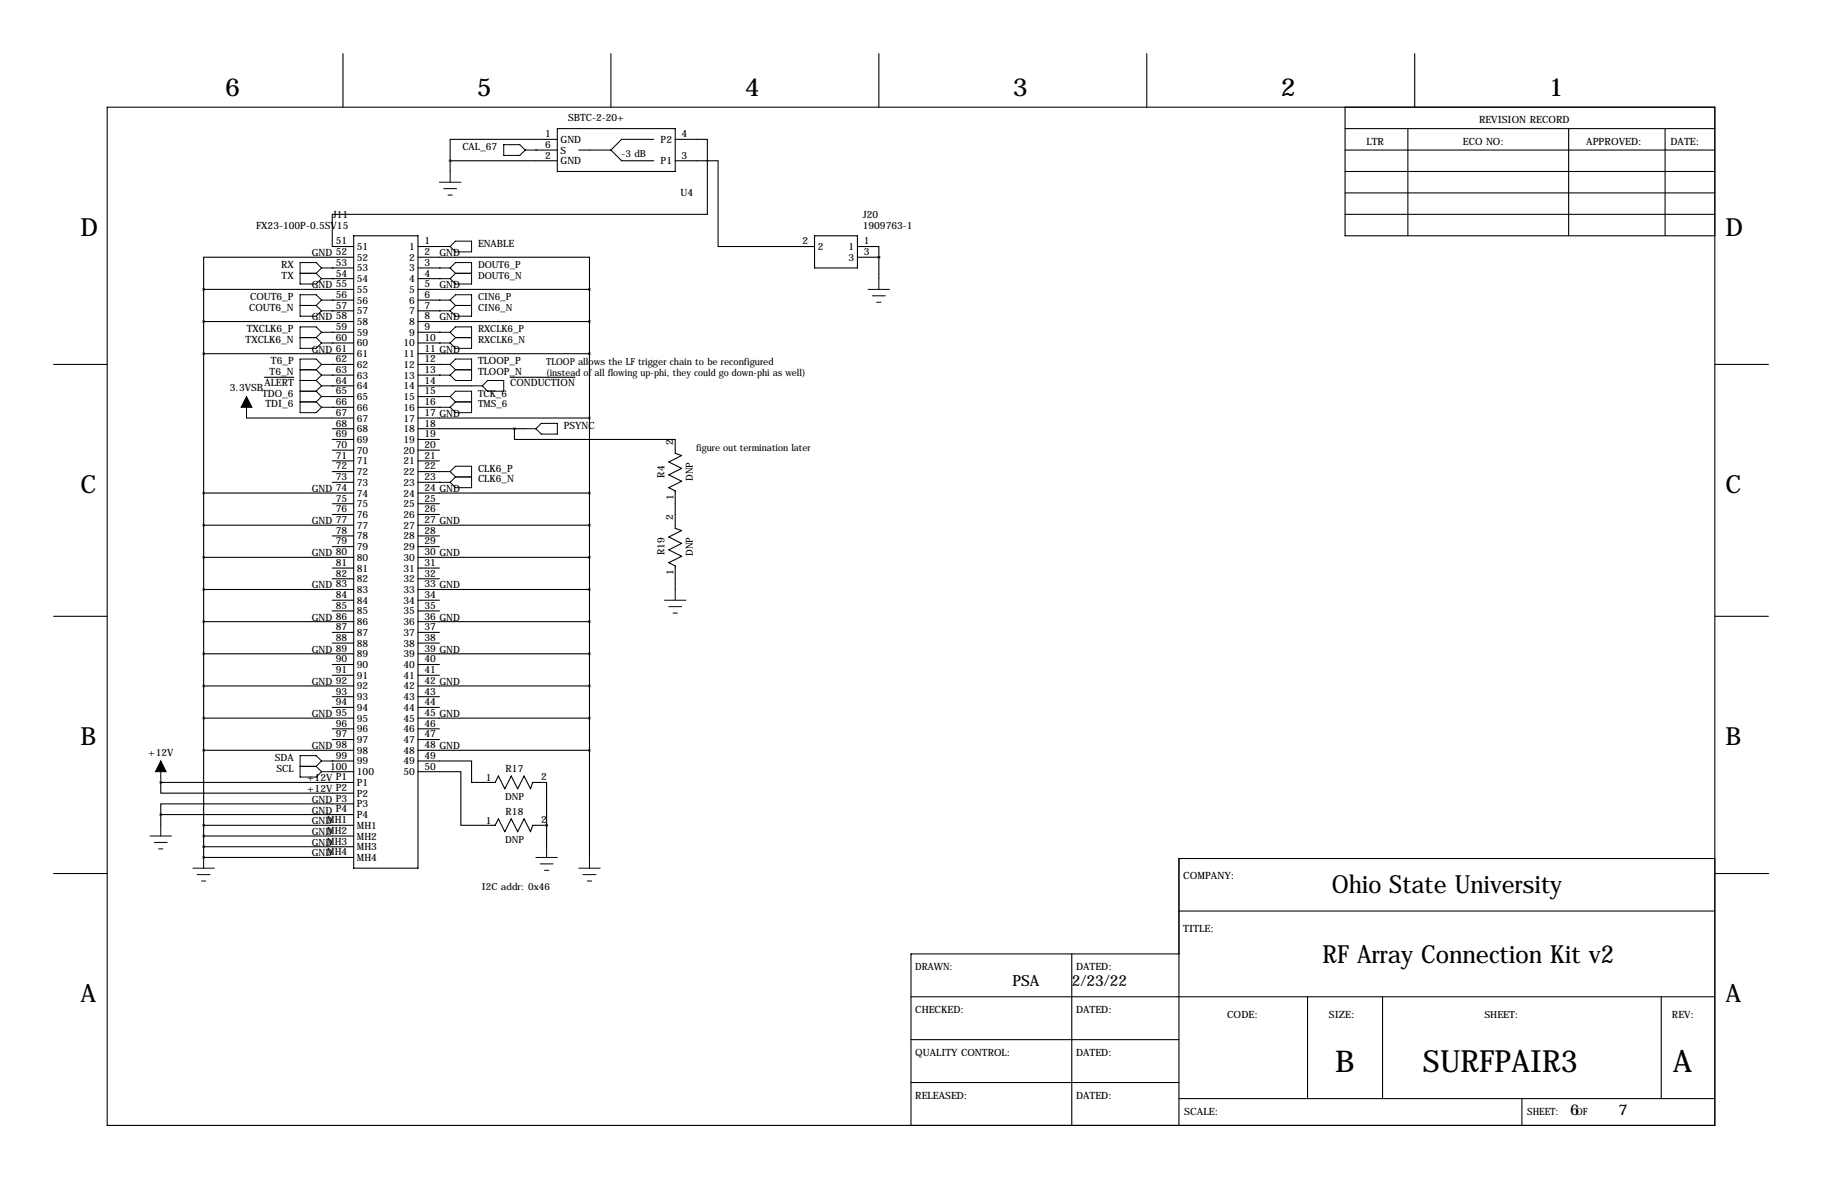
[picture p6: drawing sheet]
<svg xmlns="http://www.w3.org/2000/svg" width="432mm" height="279mm" viewBox="0 0 432 279" stroke-linecap="round" stroke-linejoin="round" font-family="sans-serif">
<g fill="none" stroke="#000" stroke-width=".25">
<path d="M81.3 12.7v12.7M144.8 12.7v12.7M208.3 12.7v12.7M271.8 12.7v12.7M335.3 12.7v12.7M25.4 25.4h381v241.3h-381zM106.7 38.1h25.4M106.7 38.1v2.5M127 35.6h.1M127 35.6h5.1M132.1 33h-25.4v5.1M132.1 30.5h27.9v10.1h-27.9z"/>
<path d="M137.2 35.6h7.6M144.8 35.6l2.5 2.5h7.6M154.9 33h-7.6l-2.5 2.6M160 33h7.6v17.8h-88.9v7.6h5.1M160 38.1h10.2v20.3h22.8M318.8 30.5h87.6M318.8 35.6h87.6M318.8 25.4v30.5h87.6M333.7 30.5v25.4M371.8 30.5v25.4M394.6 30.5v25.4M83.8 55.9h15.3v149.8h-15.3z"/>
<path d="M99.1 58.4h5M104.1 58.4h.1M193 55.9h10.2v7.6h-10.2zM203.2 58.4h5.1v7.6M318.8 45.7h87.6M318.8 50.8h87.6M318.8 40.6h87.6M48.3 68.6h35.5M48.3 76.2h35.5M48.3 68.6v134.6M78.7 63.5h.1M78.7 66h.1"/>
<path d="M78.7 78.7h.1M78.7 71.1h.1M78.7 73.7h.1M78.7 63.5h5.1M78.7 66h5.1M78.7 71.1h5.1M78.7 73.7h5.1M78.7 78.7h5.1M83.8 61h-35.5v7.6M99.1 61h40.6v7.6M99.1 63.5h5M99.1 66h5"/>
<path d="M99.1 68.6h40.6M99.1 71.1h5M99.1 73.7h5M99.1 76.2h40.6M99.1 78.7h5M104.1 78.7h.1M104.1 73.7h.1M104.1 71.1h.1M104.1 66h.1M104.1 63.5h.1M139.7 68.6v134.6M203.2 61h5.1"/>
<path d="M208.3 61h.1M12.7 86.4h12.7M48.3 83.8h35.5M58.4 99.1h25.4M62.7 89.4h6.9M78.7 81.3h.1M78.7 86.4h.1M78.7 88.9h.1M78.7 91.4h.1M78.7 96.5h.1M78.7 94h.1M78.7 86.4h5.1"/>
<path d="M78.7 81.3h5.1M78.7 88.9h5.1M78.7 91.4h5.1M78.7 94h5.1M78.7 96.5h5.1M99.1 86.4h5M99.1 81.3h5M99.1 83.8h40.6M99.1 88.9h5M99.1 91.4h12.7M99.1 94h5M99.1 96.5h5"/>
<path d="M99.1 99.1h40.6M104.1 81.3h.1M104.1 94h.1M104.1 96.5h.1M104.1 86.4h.1M104.1 88.9h.1M120.9 89.4h15.4M406.4 86.4h12.7M48.3 116.8h35.5M78.7 101.6h5.1M78.7 104.1h5.1M78.7 106.7h5.1"/>
<path d="M78.7 109.2h5.1M78.7 111.8h5.1M78.7 114.3h5.1M78.7 119.4h5.1M99.1 101.6h25.4M99.1 104.1h5M99.1 106.7h5M99.1 109.2h5M99.1 111.8h5M99.1 114.3h5M99.1 116.8h40.6M99.1 119.4h5"/>
<path d="M104.1 111.8h.1M104.1 114.3h.1M121.9 101.6v2.5h38.1v3.3l1.5 .5-3 1.6 3 1.5-3 1.5 3 1.5-3 1.6 1.5 .7v8.9l1.5 .5-3 1.6 3 1.5-3 1.5 3 1.5-3 1.5 1.5 .8v5.6M48.3 124.5h35.5M48.3 132.1h35.5M48.3 139.7h35.5M78.7 121.9h5.1M78.7 127h5.1M78.7 129.5h5.1M78.7 134.6h5.1M78.7 137.2h5.1M99.1 121.9h5"/>
<path d="M99.1 124.5h40.6M99.1 127h5M99.1 129.5h5M99.1 132.1h40.6M99.1 134.6h5M99.1 137.2h5M99.1 139.7h40.6M12.7 146h12.7M48.3 147.3h35.5M48.3 154.9h35.5M78.7 142.2h5.1M78.7 144.8h5.1"/>
<path d="M78.7 149.9h5.1M78.7 152.4h5.1M78.7 157.5h5.1M99.1 142.2h5M99.1 144.8h5M99.1 147.3h40.6M99.1 149.9h5M99.1 152.4h5M99.1 154.9h40.6M99.1 157.5h5M406.4 146h12.7M48.3 162.6h35.5"/>
<path d="M48.3 170.2h35.5M48.3 177.8h35.5M78.7 160h5.1M78.7 165.1h5.1M78.7 167.6h5.1M78.7 172.7h5.1M78.7 175.3h5.1M99.1 160h5M99.1 162.6h40.6M99.1 165.1h5M99.1 167.6h5M99.1 170.2h40.6"/>
<path d="M99.1 172.7h5M99.1 175.3h5M99.1 177.8h40.6M38.1 185.4v2.6h45.7M38.1 185.4h.1M38.1 185.4h45.7M38.1 193h45.7M38.1 193v2.6M48.3 195.6h35.5M48.3 198.1h35.5M78.7 180.3h.1M78.7 182.9h.1"/>
<path d="M78.7 180.3h5.1M78.7 182.9h5.1M83.8 190.5h-45.7v2.5M99.1 180.3h12.7v5.1h5.5l.8-1.5 1.5 3 1.6-3 1.5 3 1.5-3 1.5 3 .5-1.5h3.3v15.3M99.1 182.9h10.1v12.7h8.1l.8-1.5 1.5 3 1.6-3 1.5 3 1.5-3 1.5 3 .5-1.5h3.3M129.5 195.6h.1M12.7 207h12.7M48.3 203.2h.1M48.3 200.7h35.5M48.3 203.2h35.5M279.4 215.9h127M406.4 203.5h-127v63.2"/>
<path d="M406.5 207h12.7M215.9 236.2h190.5M254 226.1v40.6M279.4 226.1h-63.5v40.6M309.9 236.2v24.1M327.7 236.2v24.1M393.7 236.2v24.1M215.9 246.4h63.5M215.9 256.5h63.5M279.4 260.3h127M360.7 260.3v6.4"/>
</g>
<g fill="none" stroke="#000" stroke-width=".24">
<path d="M119.4 34.3h3.8l1.3 1.3-1.3 1.2h-3.8zM124.5 35.6h2.5M104.1 58.4h2.6M104.1 43.2h5.1M105.2 44.7h3M106.2 46.2h1M106.7 58.4l1.2-1.2h3.9v2.5h-3.9zM106.7 40.6v2.6M71.1 64.8h3.8M71.1 72.4h3.8M74.9 64.8l1.3 1.2M74.9 72.4l1.3 1.3"/>
<path d="M76.2 78.7h2.5M76.2 78.7l-1.3-1.2h-3.8v5h3.8l1.3-1.2M76.2 63.5l-1.3-1.3h-3.8v5.1h3.8l1.3-1.3M76.2 71.1l-1.3-1.3h-3.8v5.1h3.8l1.3-1.2M76.2 78.7l-1.3 1.3M76.2 63.5h2.5M76.2 63.5l-1.3 1.3M76.2 66h2.5M76.2 71.1h2.5M76.2 71.1l-1.3 1.3M76.2 73.7h2.5M104.1 78.7h2.6"/>
<path d="M104.1 63.5h2.6M104.1 66h2.6M104.1 71.1h2.6M104.1 73.7h2.6M106.7 63.5l1.2-1.3h3.9v5.1h-3.9l-1.2-1.3M106.7 71.1l1.2-1.3h3.9v5.1h-3.9l-1.2-1.2M106.7 78.7l1.2-1.2h3.9v5h-3.9l-1.2-1.2M106.7 78.7l1.2 1.3M106.7 71.1l1.2 1.3M106.7 63.5l1.2 1.3M107.9 64.8h3.9M107.9 72.4h3.9"/>
<path d="M107.9 72.4l-1.2 1.3M107.9 64.8l-1.2 1.2M205.7 68.6h5.1M206.8 70.1h3M207.8 71.6h1M208.3 66v2.6M58.4 94v5.1M71.1 80h3.8M71.1 87.6h3.8M71.1 90.2h3.8M71.1 92.7h3.8M71.1 95.2h3.8"/>
<path d="M74.9 80l1.3 1.3M74.9 87.6l1.3 1.3M74.9 90.2l1.3 1.2M74.9 92.7l1.3 1.3M74.9 95.2l1.3 1.3M76.2 81.3h2.5M76.2 86.4l-1.3-1.3h-3.8v12.7h3.8l1.3-1.3M76.2 94l-1.3 1.2M76.2 86.4h2.5M76.2 86.4l-1.3 1.2M76.2 88.9h2.5M76.2 88.9l-1.3 1.3"/>
<path d="M76.2 91.4h2.5M76.2 91.4l-1.3 1.3M76.2 94h2.5M76.2 96.5h2.5M104.1 81.3h2.6M104.1 86.4h2.6M104.1 88.9h2.6M104.1 94h2.6M104.1 96.5h2.6M106.7 86.4l1.2-1.3h3.9v5.1h-3.9l-1.2-1.3M106.7 94l1.2-1.3h3.9v5.1h-3.9l-1.2-1.3M106.7 94l1.2 1.2"/>
<path d="M106.7 86.4l1.2 1.2M107.9 80h3.9M107.9 80l-1.2 1.3M107.9 87.6h3.9M107.9 95.2h3.9M107.9 95.2l-1.2 1.3M107.9 87.6l-1.2 1.3M111.8 91.4h2.5M115.6 90.2h3.8v2.5h-3.8l-1.3-1.3zM104.1 111.8h2.6M104.1 114.3h2.6M106.7 111.8l1.2 1.2"/>
<path d="M106.7 111.8l1.2-1.3h3.9v5.1h-3.9l-1.2-1.3M107.9 113h3.9M107.9 113l-1.2 1.3M124.5 101.6h2.5M128.3 100.3h3.8v2.6h-3.8l-1.3-1.3zM160 139.7v2.5M157.5 142.2h5.1M158.5 143.8h3M159.5 145.3h1M35.6 198.1h5M36.6 199.6h3M38.1 180.3v5.1"/>
<path d="M38.1 195.6v2.5M71.1 181.6h3.8M74.9 181.6l1.3 1.3M76.2 180.3l-1.3-1.2h-3.8v5h3.8l1.3-1.2M76.2 180.3h2.5M76.2 180.3l-1.3 1.3M76.2 182.9h2.5M37.6 201.2h1M45.7 205.7h5.1M46.7 207.3h3.1M47.8 208.8h1M48.3 203.2v2.5"/>
<path d="M127 203.2h5.1M128 204.7h3.1M129 206.2h1M129.5 200.7v2.5M137.2 205.7h5M138.2 207.3h3M139.2 208.8h1M139.7 203.2v2.5"/>
</g>
<path d="M58.4 94l1.3 2.5h-2.6zM38.1 180.3l1.3 2.6h-2.6z" fill="#000" stroke="#000" stroke-width=".24"/>
<path d="M129.5 195.6a.05 .05 0 0 0 .1 0 .05 .05 0 0 0-.1 0zM48.2 203.2a.05 .05 0 0 0 .1 0 .05 .05 0 0 0-.1 0zM48.2 200.7a.05 .05 0 0 0 .1 0 .05 .05 0 0 0-.1 0zM48.2 198.1a.05 .05 0 0 0 .1 0 .05 .05 0 0 0-.1 0zM48.2 195.6a.05 .05 0 0 0 .1 0 .05 .05 0 0 0-.1 0zM48.2 177.8a.05 .05 0 0 0 .1 0 .05 .05 0 0 0-.1 0zM48.2 170.2a.05 .05 0 0 0 .1 0 .05 .05 0 0 0-.1 0zM48.2 162.6a.05 .05 0 0 0 .1 0 .05 .05 0 0 0-.1 0zM48.2 154.9a.05 .05 0 0 0 .1 0 .05 .05 0 0 0-.1 0zM48.2 147.3a.05 .05 0 0 0 .1 0 .05 .05 0 0 0-.1 0zM48.2 139.7a.05 .05 0 0 0 .1 0 .05 .05 0 0 0-.1 0zM48.2 132.1a.05 .05 0 0 0 .1 0 .05 .05 0 0 0-.1 0zM48.2 124.5a.05 .05 0 0 0 .1 0 .05 .05 0 0 0-.1 0zM48.2 116.8a.05 .05 0 0 0 .1 0 .05 .05 0 0 0-.1 0zM48.2 83.8a.05 .05 0 0 0 .1 0 .05 .05 0 0 0-.1 0zM48.2 76.2a.05 .05 0 0 0 .1 0 .05 .05 0 0 0-.1 0zM48.2 68.6a.05 .05 0 0 0 .1 0 .05 .05 0 0 0-.1 0z" fill="#000" stroke="#000" stroke-width=".63"/>
<g font-size="7.3">
<text x="337.2" y="254">SURFPAIR3</text>
<text x="396.5" y="254">A</text>
</g>
<text font-size="7.1" x="316.5" y="254">B</text>
<g font-size="5.9">
<text x="53.3" y="22.9">6</text>
<text x="113" y="22.9">5</text>
<text x="176.5" y="22.9">4</text>
<text x="240" y="22.9">3</text>
<text x="303.5" y="22.9">2</text>
<text x="367" y="22.9">1</text>
<text x="19" y="55.9">D</text>
<text x="408.9" y="55.9">D</text>
<text x="19" y="116.8">C</text>
<text x="408.9" y="116.8">C</text>
<text x="19" y="176.5">B</text>
<text x="408.9" y="176.5">B</text>
<text x="315.6" y="211.6">Ohio State University</text>
<text x="313.4" y="228.1">RF Array Connection Kit v2</text>
<text x="19" y="237.5">A</text>
<text x="408.9" y="237.5">A</text>
</g>
<g font-size="3.6">
<text x="239.9" y="233.7">PSA</text>
<text x="254" y="233.7">2/23/22</text>
<text x="372.1" y="264.1">6</text>
<text x="383.5" y="264.1">7</text>
</g>
<g font-size="2.4">
<text x="134.6" y="28.8">SBTC-2-20+</text>
<text x="350.5" y="29.2">REVISION RECORD</text>
<text x="109.6" y="35.6">CAL_67</text>
<text x="129.2" y="32.5">1</text>
<text x="129.2" y="35.1">6</text>
<text x="132.8" y="33.9">GND</text>
<text x="156.6" y="33.9">P2</text>
<text x="161.5" y="32.5">4</text>
<text x="323.8" y="34.3">LTR</text>
<text x="346.7" y="34.3">ECO NO:</text>
<text x="375.9" y="34.3">APPROVED:</text>
<text x="395.9" y="34.3">DATE:</text>
<text x="129.2" y="37.6">2</text>
<text x="132.8" y="38.9">GND</text>
<text x="132.8" y="36.4">S</text>
<text x="156.6" y="38.9">P1</text>
<text x="161.5" y="37.6">3</text>
<text x="161.3" y="46.6">U4</text>
<text x="78.9" y="51.6">J11</text>
<text x="204.5" y="51.6">J20</text>
<text x="60.7" y="54.2">FX23-100P-0.5SV15</text>
<text x="79.6" y="57.9">51</text>
<text x="84.6" y="59.3">51</text>
<text x="97" y="59.3">1</text>
<text x="100.6" y="57.9">1</text>
<text x="113.3" y="58.4">ENABLE</text>
<text x="190.2" y="57.9">2</text>
<text x="193.8" y="59.3">2</text>
<text x="201.1" y="59.3">1</text>
<text x="204.5" y="54.2">1909763-1</text>
<text x="204.7" y="57.9">1</text>
<text x="66.6" y="63.5">RX</text>
<text x="73.9" y="60.7">GND 52</text>
<text x="79.6" y="63">53</text>
<text x="79.6" y="65.5">54</text>
<text x="84.6" y="61.8">52</text>
<text x="84.6" y="64.3">53</text>
<text x="97" y="61.8">2</text>
<text x="97" y="64.3">3</text>
<text x="100.6" y="60.5">2</text>
<text x="100.6" y="63">3</text>
<text x="100.6" y="65.5">4</text>
<text x="104.1" y="60.7">GND</text>
<text x="201.1" y="61.8">3</text>
<text x="204.7" y="60.5">3</text>
<text x="59.3" y="71.1">COUT6_P</text>
<text x="66.8" y="66">TX</text>
<text x="73.9" y="68.3">GND 55</text>
<text x="79.6" y="70.6">56</text>
<text x="84.6" y="66.9">54</text>
<text x="84.6" y="69.4">55</text>
<text x="84.6" y="72">56</text>
<text x="97" y="66.9">4</text>
<text x="97" y="69.4">5</text>
<text x="97" y="72">6</text>
<text x="100.6" y="68.1">5</text>
<text x="100.6" y="70.6">6</text>
<text x="104.1" y="68.3">GND</text>
<text x="59" y="73.7">COUT6_N</text>
<text x="73.9" y="75.9">GND 58</text>
<text x="79.6" y="73.2">57</text>
<text x="84.6" y="74.5">57</text>
<text x="84.6" y="77">58</text>
<text x="97" y="74.5">7</text>
<text x="97" y="77">8</text>
<text x="100.6" y="73.2">7</text>
<text x="100.6" y="75.7">8</text>
<text x="104.1" y="75.9">GND</text>
<text x="58.2" y="81.3">TXCLK6_N</text>
<text x="58.5" y="78.7">TXCLK6_P</text>
<text x="73.9" y="83.6">GND 61</text>
<text x="79.6" y="78.2">59</text>
<text x="79.6" y="80.8">60</text>
<text x="84.6" y="79.6">59</text>
<text x="84.6" y="82.1">60</text>
<text x="95.6" y="82.1">10</text>
<text x="97" y="79.6">9</text>
<text x="100.6" y="78.2">9</text>
<text x="100.6" y="80.8">10</text>
<text x="100.6" y="83.3">11 GND</text>
<text x="63.9" y="88.9">T6_N</text>
<text x="64.2" y="86.4">T6_P</text>
<text x="79.6" y="85.9">62</text>
<text x="79.6" y="88.4">63</text>
<text x="84.6" y="84.7">61</text>
<text x="84.6" y="87.2">62</text>
<text x="84.6" y="89.7">63</text>
<text x="95.6" y="84.7">11</text>
<text x="95.6" y="87.2">12</text>
<text x="95.6" y="89.7">13</text>
<text x="100.6" y="85.9">12</text>
<text x="100.6" y="88.4">13</text>
<text x="113.3" y="86.4">TLOOP_P</text>
<text x="113.3" y="88.9">TLOOP_N</text>
<text x="54.5" y="92.7">3.3VSB</text>
<text x="62.1" y="94">TDO_6</text>
<text x="62.7" y="91.4">ALERT</text>
<text x="79.6" y="90.9">64</text>
<text x="79.6" y="93.5">65</text>
<text x="84.6" y="92.3">64</text>
<text x="84.6" y="94.8">65</text>
<text x="95.6" y="92.3">14</text>
<text x="95.6" y="94.8">15</text>
<text x="100.6" y="90.9">14</text>
<text x="100.6" y="93.5">15</text>
<text x="120.9" y="91.4">CONDUCTION</text>
<text x="62.9" y="96.5">TDI_6</text>
<text x="79.6" y="96">66</text>
<text x="79.6" y="98.6">67</text>
<text x="79.6" y="101.1">68</text>
<text x="84.6" y="97.4">66</text>
<text x="84.6" y="99.9">67</text>
<text x="95.6" y="97.4">16</text>
<text x="95.6" y="99.9">17</text>
<text x="100.6" y="96">16</text>
<text x="100.6" y="98.6">17 GND</text>
<text x="100.6" y="101.1">18</text>
<text x="133.6" y="101.6">PSYNC</text>
<text x="79.6" y="103.6">69</text>
<text x="79.6" y="106.2">70</text>
<text x="84.6" y="102.4">68</text>
<text x="84.6" y="105">69</text>
<text x="84.6" y="107.5">70</text>
<text x="95.6" y="102.4">18</text>
<text x="95.6" y="105">19</text>
<text x="95.6" y="107.5">20</text>
<text x="100.6" y="103.6">19</text>
<text x="100.6" y="106.2">20</text>
<text x="159.5" y="105.5" transform="rotate(-90 159.5 105.5)">2</text>
<text x="79.6" y="108.7">71</text>
<text x="79.6" y="111.3">72</text>
<text x="79.6" y="113.8">73</text>
<text x="84.6" y="110.1">71</text>
<text x="84.6" y="112.6">72</text>
<text x="95.6" y="110.1">21</text>
<text x="95.6" y="112.6">22</text>
<text x="100.6" y="108.7">21</text>
<text x="100.6" y="111.3">22</text>
<text x="100.6" y="113.8">23</text>
<text x="113.3" y="111.8">CLK6_P</text>
<text x="157.5" y="113.2" transform="rotate(-90 157.5 113.2)">R4</text>
<text x="73.9" y="116.6">GND 74</text>
<text x="79.6" y="118.9">75</text>
<text x="84.6" y="115.1">73</text>
<text x="84.6" y="117.7">74</text>
<text x="95.6" y="115.1">23</text>
<text x="95.6" y="117.7">24</text>
<text x="100.6" y="116.3">24 GND</text>
<text x="100.6" y="118.9">25</text>
<text x="113.3" y="114.3">CLK6_N</text>
<text x="159.6" y="118.5" transform="rotate(-90 159.6 118.5)">1</text>
<text x="73.9" y="124.2">GND 77</text>
<text x="79.6" y="121.4">76</text>
<text x="84.6" y="120.2">75</text>
<text x="84.6" y="122.8">76</text>
<text x="84.6" y="125.3">77</text>
<text x="95.6" y="120.2">25</text>
<text x="95.6" y="122.8">26</text>
<text x="95.6" y="125.3">27</text>
<text x="100.6" y="121.4">26</text>
<text x="100.6" y="124">27 GND</text>
<text x="159.5" y="123.2" transform="rotate(-90 159.5 123.2)">2</text>
<text x="73.9" y="131.8">GND 80</text>
<text x="79.6" y="126.5">78</text>
<text x="79.6" y="129">79</text>
<text x="84.6" y="127.8">78</text>
<text x="84.6" y="130.4">79</text>
<text x="95.6" y="127.8">28</text>
<text x="95.6" y="130.4">29</text>
<text x="100.6" y="126.5">28</text>
<text x="100.6" y="129">29</text>
<text x="100.6" y="131.6">30 GND</text>
<text x="157.5" y="131.6" transform="rotate(-90 157.5 131.6)">R19</text>
<text x="79.6" y="134.1">81</text>
<text x="79.6" y="136.7">82</text>
<text x="84.6" y="132.9">80</text>
<text x="84.6" y="135.5">81</text>
<text x="84.6" y="138">82</text>
<text x="95.6" y="132.9">30</text>
<text x="95.6" y="135.5">31</text>
<text x="95.6" y="138">32</text>
<text x="100.6" y="134.1">31</text>
<text x="100.6" y="136.7">32</text>
<text x="159.6" y="136.3" transform="rotate(-90 159.6 136.3)">1</text>
<text x="73.9" y="139.4">GND 83</text>
<text x="79.6" y="141.7">84</text>
<text x="84.6" y="140.5">83</text>
<text x="84.6" y="143.1">84</text>
<text x="95.6" y="140.5">33</text>
<text x="95.6" y="143.1">34</text>
<text x="100.6" y="139.2">33 GND</text>
<text x="100.6" y="141.7">34</text>
<text x="73.9" y="147.1">GND 86</text>
<text x="79.6" y="144.3">85</text>
<text x="79.6" y="149.4">87</text>
<text x="84.6" y="145.6">85</text>
<text x="84.6" y="148.2">86</text>
<text x="95.6" y="145.6">35</text>
<text x="95.6" y="148.2">36</text>
<text x="100.6" y="144.3">35</text>
<text x="100.6" y="146.8">36 GND</text>
<text x="100.6" y="149.4">37</text>
<text x="73.9" y="154.7">GND 89</text>
<text x="79.6" y="151.9">88</text>
<text x="84.6" y="150.7">87</text>
<text x="84.6" y="153.2">88</text>
<text x="84.6" y="155.8">89</text>
<text x="95.6" y="150.7">37</text>
<text x="95.6" y="153.2">38</text>
<text x="95.6" y="155.8">39</text>
<text x="100.6" y="151.9">38</text>
<text x="100.6" y="154.4">39 GND</text>
<text x="79.6" y="157">90</text>
<text x="79.6" y="159.5">91</text>
<text x="84.6" y="158.3">90</text>
<text x="84.6" y="160.9">91</text>
<text x="95.6" y="158.3">40</text>
<text x="95.6" y="160.9">41</text>
<text x="100.6" y="157">40</text>
<text x="100.6" y="159.5">41</text>
<text x="73.9" y="162.3">GND 92</text>
<text x="79.6" y="164.6">93</text>
<text x="79.6" y="167.1">94</text>
<text x="84.6" y="163.4">92</text>
<text x="84.6" y="165.9">93</text>
<text x="95.6" y="163.4">42</text>
<text x="95.6" y="165.9">43</text>
<text x="100.6" y="162.1">42 GND</text>
<text x="100.6" y="164.6">43</text>
<text x="100.6" y="167.1">44</text>
<text x="73.9" y="169.9">GND 95</text>
<text x="79.6" y="172.2">96</text>
<text x="84.6" y="168.5">94</text>
<text x="84.6" y="171">95</text>
<text x="84.6" y="173.6">96</text>
<text x="95.6" y="168.5">44</text>
<text x="95.6" y="171">45</text>
<text x="95.6" y="173.6">46</text>
<text x="100.6" y="169.7">45 GND</text>
<text x="100.6" y="172.2">46</text>
<text x="35.1" y="179.1">+12V</text>
<text x="73.9" y="177.5">GND 98</text>
<text x="79.6" y="174.8">97</text>
<text x="79.6" y="179.8">99</text>
<text x="84.6" y="176.1">97</text>
<text x="84.6" y="178.6">98</text>
<text x="95.6" y="176.1">47</text>
<text x="95.6" y="178.6">48</text>
<text x="100.6" y="174.8">47</text>
<text x="100.6" y="177.3">48 GND</text>
<text x="100.6" y="179.8">49</text>
<text x="65.1" y="180.3">SDA</text>
<text x="65.5" y="182.9">SCL</text>
<text x="72.8" y="185.2">+12V P1</text>
<text x="78.2" y="182.4">100</text>
<text x="84.6" y="181.2">99</text>
<text x="84.6" y="183.7">100</text>
<text x="95.6" y="181.2">49</text>
<text x="95.6" y="183.7">50</text>
<text x="100.6" y="182.4">50</text>
<text x="115.2" y="185">1</text>
<text x="119.8" y="182.9">R17</text>
<text x="128.2" y="184.9">2</text>
<text x="72.8" y="187.7">+12V P2</text>
<text x="73.9" y="190.2">GND P3</text>
<text x="84.6" y="186.3">P1</text>
<text x="84.6" y="188.8">P2</text>
<text x="84.6" y="191.3">P3</text>
<text x="73.9" y="197.9">GND</text>
<text x="73.9" y="195.3">GND</text>
<text x="73.9" y="192.8">GND P4</text>
<text x="77.6" y="195.1">MH1</text>
<text x="77.6" y="197.6">MH2</text>
<text x="84.6" y="193.9">P4</text>
<text x="84.6" y="196.4">MH1</text>
<text x="115.2" y="195.2">1</text>
<text x="119.8" y="193">R18</text>
<text x="128.2" y="195.1">2</text>
<text x="73.9" y="202.9">GND</text>
<text x="73.9" y="200.4">GND</text>
<text x="77.6" y="200.2">MH3</text>
<text x="77.6" y="202.7">MH4</text>
<text x="84.6" y="199">MH2</text>
<text x="84.6" y="201.5">MH3</text>
<text x="84.6" y="204">MH4</text>
<text x="280.4" y="208.3">COMPANY:</text>
<text x="280.4" y="221">TITLE:</text>
<text x="216.9" y="229.9">DRAWN:</text>
<text x="255" y="229.9">DATED:</text>
<text x="216.9" y="240">CHECKED:</text>
<text x="255" y="240">DATED:</text>
<text x="290.8" y="241.3">CODE:</text>
<text x="315" y="241.3">SIZE:</text>
<text x="396.2" y="241.3">REV:</text>
<text x="216.9" y="250.2">QUALITY CONTROL:</text>
<text x="255" y="250.2">DATED:</text>
<text x="216.9" y="260.3">RELEASED:</text>
<text x="255" y="260.3">DATED:</text>
<text x="280.7" y="264.2">SCALE:</text>
<text x="361.9" y="264.2">SHEET:</text>
<text x="373.4" y="264.2">OF</text>
</g>
<g font-size="2.3">
<text x="147.3" y="37.2">-3 dB</text>
<text x="113.3" y="63.5">DOUT6_P</text>
<text x="113.3" y="71.1">CIN6_P</text>
<text x="113.3" y="66">DOUT6_N</text>
<text x="113.3" y="73.7">CIN6_N</text>
<text x="113.3" y="78.7">RXCLK6_P</text>
<text x="113.3" y="81.3">RXCLK6_N</text>
<text x="129.4" y="86.5">TLOOP allows the LF trigger chain to be reconfigured</text>
<text x="129.4" y="89">(instead of all flowing up-phi, they could go down-phi as well)</text>
<text x="113.3" y="94">TCK_6</text>
<text x="113.3" y="96.5">TMS_6</text>
<text x="165" y="106.8">figure out termination later</text>
<text x="164.2" y="114" transform="rotate(-90 164.2 114)">DNP</text>
<text x="164.2" y="131.8" transform="rotate(-90 164.2 131.8)">DNP</text>
<text x="119.7" y="189.6">DNP</text>
<text x="119.7" y="199.7">DNP</text>
<text x="114.2" y="210.9">I2C addr: 0x46</text>
<text x="351.8" y="241.3">SHEET:</text>
</g>
</svg>
